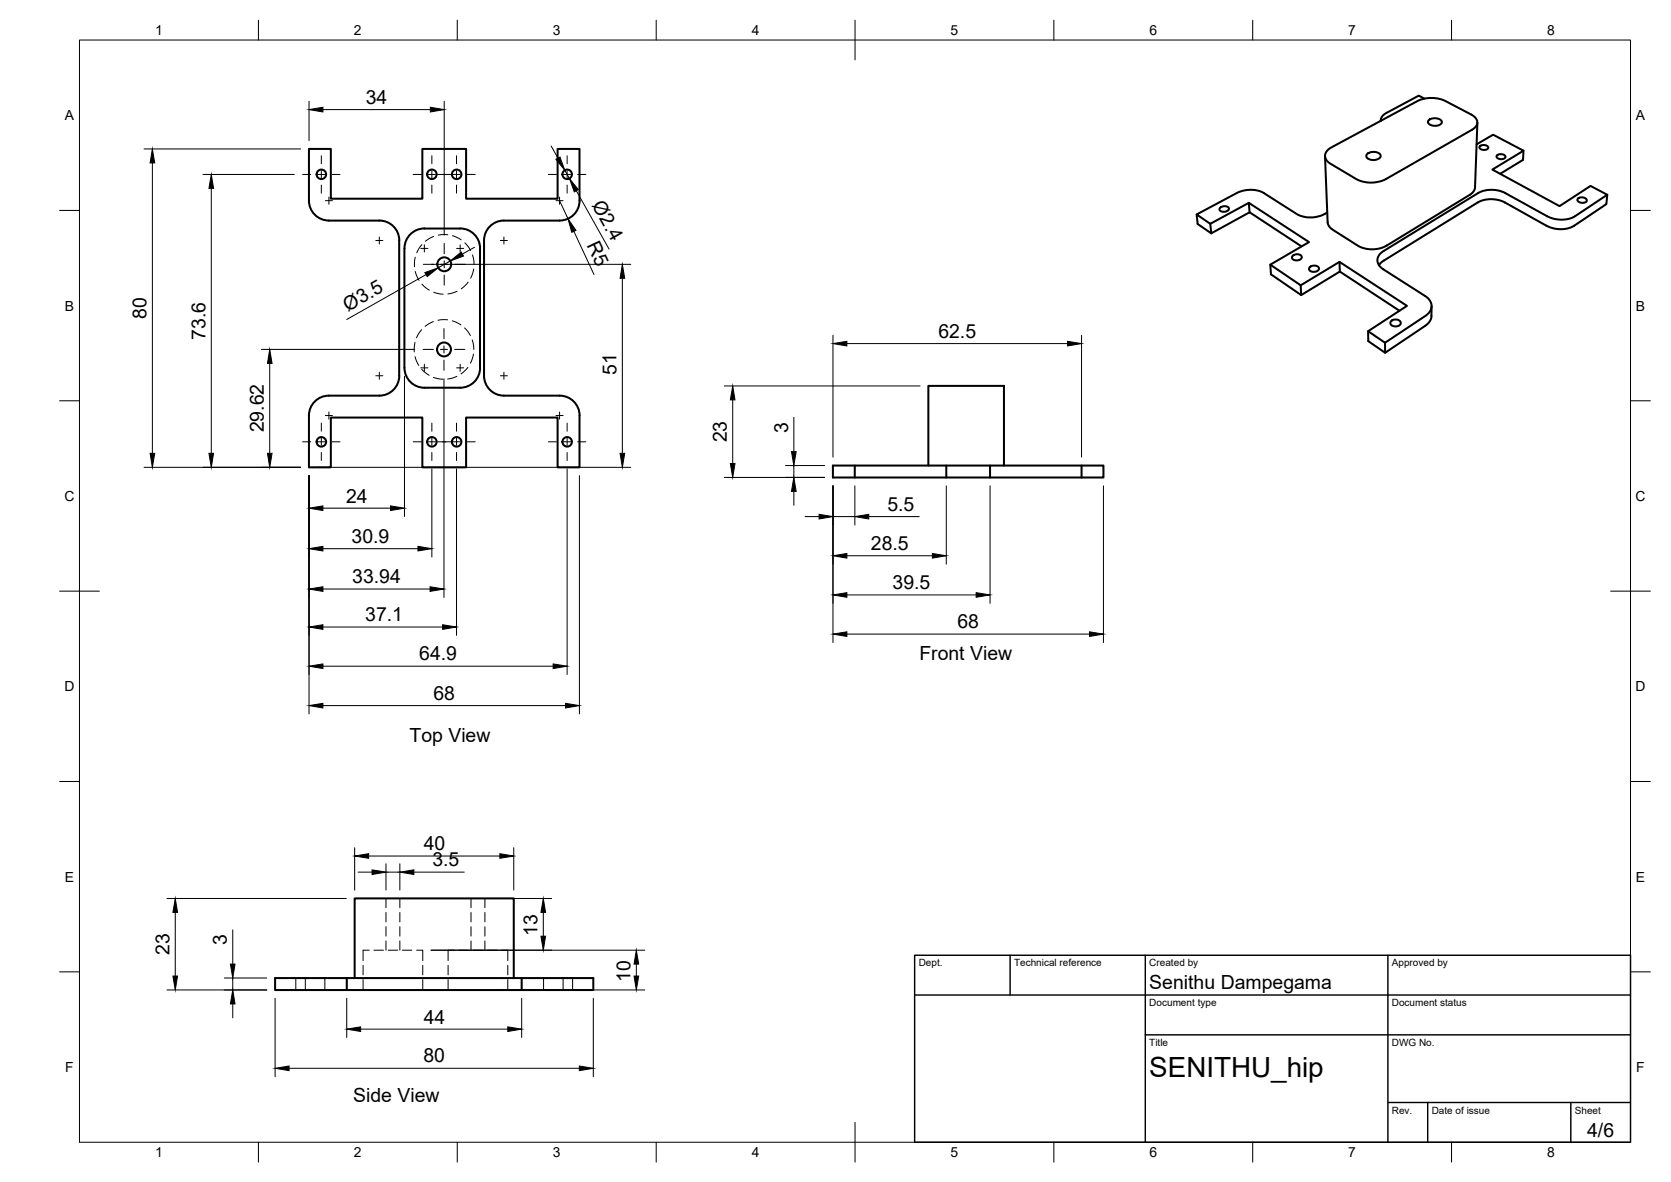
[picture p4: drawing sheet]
<svg xmlns="http://www.w3.org/2000/svg" width="420mm" height="297mm" viewBox="0 0 420 297" stroke-linecap="round" stroke-linejoin="round" font-family="sans-serif">
<!-- layer: Hidden -->
<g fill="none" stroke="#000" stroke-width=".25">
<path d="M109 59.4l-2 1.2M112.6 59l-2.4 .1M113.8 59.2l2.2 1.1M104.4 64.7l-.2 2.3M104.4 68.2l1 2.2M106.1 61.5l-1.3 2M106.1 71.4l1.8 1.5M109.1 73.4l2.3 .5M114.9 73.2l-2.3 .7M116.9 61l1.4 2M117.7 70.9l-1.7 1.7M118.8 64.1l.4 2.3"/>
<path d="M119.1 67.6l-.8 2.3M104.4 86l-.2 2.4M104.4 89.6l.9 2.2M106 82.9l-1.3 2M106 92.8l1.9 1.5M109 80.8l-2.1 1.2M109 94.8l2.4 .5M112.5 80.4l-2.4 .1M113.7 80.6l2.2 1M114.9 94.6l-2.3 .7M116.8 82.4l1.5 1.9M117.6 92.3l-1.7 1.7"/>
<path d="M118.7 85.4l.4 2.4M119 89l-.7 2.3M92.8 238.8h-1.5v2.6M94 238.8h2.4M97 225.8v2.3M97 229.3v2.4M97 232.9v2.4M97 236.5v2.3M97.6 238.8h2.4M100.5 225.8v2.3M100.5 229.3v2.4M100.5 232.9v2.4"/>
<path d="M100.5 236.5v2.3M101.2 238.8h2.3M104.8 238.8h1.5v2.6M114.2 238.8h-1.5v2.6M115.4 238.8h2.4M118.4 225.8v2.3M118.4 229.3v2.4M118.4 232.9v2.4M118.4 236.5v2.3M119 238.8h2.4M121.9 225.8v2.3M121.9 229.3v2.4"/>
<path d="M121.9 232.9v2.4M121.9 236.5v2.3M122.6 238.8h2.3M126.1 238.8h1.6v2.6M74.4 245.8v3M76.8 245.8v3M81.7 245.8v3M87.2 245.8v3M91.3 242.6v2.4M91.3 246.2v2.6M106.3 242.6v2.4M106.3 246.2v2.6"/>
<path d="M112.7 242.6v2.4M112.7 246.2v2.6M127.7 242.6v2.4M127.7 246.2v2.6M136.7 245.8v3M141.6 245.8v3M144 245.8v3"/>
</g>
<!-- layer: Visible -->
<g fill="none" stroke="#000" stroke-width=".51">
<path d="M333.8 37.8l1-.8 21.7-11.6a8.5 8.5 0 0 1 6.9 0l6.5 3.4a2.02 2.02 0 0 1 1.2 3l-1 .8-21.6 12.4a8.2 8.2 0 0 1-7.5 0l-6.5-3.9a2.04 2.04 0 0 1-.7-3.3zM343.7 38.8a2.46 2.46 0 0 1 3.4 .2 1.63 1.63 0 0 1-2.1 1.2 1.08 1.08 0 0 1-1.3-1.4zM347.2 30.2v.2M358.2 24.8l-1.5-.8-8.1 4.4a2.04 2.04 0 0 0-1.4 1.9M359.2 30.3a2.25 2.25 0 0 1 3.3 .4 2.11 2.11 0 0 1-3.2 .5l-.2-.4zM371.3 36.3l4.1-2.4 7.7 4-7.9 4.7 16.9 9.2 7.8-5.1 4.2 2.2-8.1 5.4a7.5 7.5 0 0 1-7 0l-10.5-5.8a7.5 7.5 0 0 0-6.9 0l-23.7 14.6a2.49 2.49 0 0 0-1.6 2.3 2.49 2.49 0 0 0 1.5 2.3l10.5 6.7a2.76 2.76 0 0 1 1.7 2.5 2.76 2.76 0 0 1-1.6 2.5l-10.1 6.7-4.3-2.9 9.8-6.3-17-11.1-9.8 5.9-7.6-5.2 9.7-5.7-15.1-9.8-9.7 5.2-3.4-2.3 10-5.4a7.4 7.4 0 0 1 6.9 0l8.2 5.3a7.6 7.6 0 0 0 7.7-.4M371.5 30.8l-.6 16.3-.4 1-.9 .8-20.9 12.8a7.5 7.5 0 0 1-7.3 0l-6.3-4-1.1-1.2-.2-.7-.6-16.5M372.1 36.7a1.39 1.39 0 0 1 2.1 .4 1.32 1.32 0 0 1-2.2-.1zM376.4 39a1.38 1.38 0 0 1 2.1 .4 1.32 1.32 0 0 1-2.2-.1zM383.1 37.9l-.2 2.3-5.7 3.5M106.7 57.4h9M106.7 57.4a5 5 0 0 0-5 5v30"/>
<path d="M115.7 57.4a5 5 0 0 1 5 5v30M300.9 53.9l.2 2.4 3.5 2.3 9.6-5.3 13.1 8.6M304.3 56.2l.3 2.4M306.7 52.3a1.45 1.45 0 0 1 2.3 .1 1.38 1.38 0 0 1-2.4 .2zM314 51l.2 2.3M396.7 49.9a1.46 1.46 0 0 1 2.3 .5 1.37 1.37 0 0 1-2.4-.2zM404.1 48.9l-.2 2.4-8.1 5.4a7.4 7.4 0 0 1-7 0l-10.4-5.8a7.4 7.4 0 0 0-6.9 0l-23.6 14.6-1.2 1.1M319.4 66.5l.2 2.4 7.6 5.3 9.7-6 15 9.9M325.1 64.2a1.34 1.34 0 0 1 2.2 .6 1.47 1.47 0 0 1-2.5 0zM327 71.7l.2 2.5M329.4 67.1a1.35 1.35 0 0 1 2.2 .5 1.46 1.46 0 0 1-2.5 0zM336.8 65.8l.1 2.4"/>
<path d="M360 76.9l-.1 2.9-.3 .7-.8 1.1-10.5 7.1v-2.6M101.7 92.4a5 5 0 0 0 5 5M120.7 92.4a5 5 0 0 1-5 5h-9M344 83.2v2.5l4.3 3M349.8 80.7a1.43 1.43 0 0 1 2.4 .6 1.43 1.43 0 0 1-1.4 .7 1.43 1.43 0 0 1-1.2-.9zM77.7 104.4a5 5 0 0 1 5-5h12.7a5 5 0 0 0 5-5v-34a5 5 0 0 0-5-5h-12.7a5 5 0 0 1-5-5v-13h5.5v12.5h23v-12.5h11v12.5h23v-12.5h5.5v13a5 5 0 0 1-5 5h-14a5 5 0 0 0-5 5v34a5 5 0 0 0 5 5h14a5 5 0 0 1 5 5M77.7 104.4v13h5.5v-12.5h23v12.5h11v-12.5h23v12.5h5.5v-13M209.4 117h68.1v3h-68.1zM214.9 117v3M233.4 117v-20h19v20M237.9 117v3M248.9 117v3"/>
<path d="M271.9 117v3M87.2 245.8h44v3h18v-3h-18M87.2 245.8v3h44M87.2 245.8h-18v3h18M89.2 245.8v-20h40v20"/>
<circle cx="80.8" cy="43.8" r="1.2"/>
<circle cx="108.6" cy="43.8" r="1.2"/>
<circle cx="114.8" cy="43.8" r="1.2"/>
<circle cx="142.6" cy="43.8" r="1.2"/>
<circle cx="111.7" cy="66.4" r="1.75"/>
<circle cx="111.6" cy="87.8" r="1.75"/>
<circle cx="80.8" cy="111" r="1.2"/>
<circle cx="108.6" cy="111" r="1.2"/>
<circle cx="114.8" cy="111" r="1.2"/>
<circle cx="142.6" cy="111" r="1.2"/>
</g>
<!-- layer: BORDER -->
<g fill="none" stroke="#000" stroke-width=".25">
<path d="M20 10.1h390v276.9h-390zM65 5.1v5M115 5.1v5M165 5.1v5M215 5.1v10M265 5.1v5M315 5.1v5M365 5.1v5M15 52.9h5M410 52.9h5M15 100.7h5M410 100.7h5"/>
<path d="M15 148.6h10M405 148.6h10M15 196.4h5M410 196.4h5M15 244.2h5M410 244.2h5M65 287v5M115 287v5M165 287v5M215 282.1v9.9M265 287v5M315 287v5"/>
<path d="M365 287v5"/>
</g>
<!-- layer: TITLEBLOCK -->
<path d="M230 240.1h180v46.9h-180zM230 250h180M254 240.1v9.9M288 240.1v46.9M349 240.1v46.9M288 260.1h122M349 277.1h61M359 277.1v9.9M395 277.1v9.9" fill="none" stroke="#000" stroke-width=".36"/>
<!-- layer: Smart Centers -->
<g fill="none" stroke="#000" stroke-width=".25">
<path d="M80.8 39.1v2.1M108.6 39.1v2.1M114.8 39.1v2.1M142.6 39.1v2.1M76.1 43.8h2M79.9 43.8h1.8M80.8 42.9v1.8M80.8 46.5v2M81.8 50.4h1.8M82.7 49.5v1.8M83.5 43.8h2M95.4 59.5v1.8"/>
<path d="M103.9 43.8h2M107.7 43.8h1.8M108.6 42.9v1.8M108.6 46.5v2M110.1 43.8h3.2M113.9 43.8h1.8M114.8 42.9v1.8M114.8 46.5v2M117.5 43.8h2M126.7 59.5v1.8M137.9 43.8h2M139.8 50.4h1.8"/>
<path d="M140.7 49.5v1.8M141.7 43.8h1.8M142.6 42.9v1.8M142.6 46.5v2M145.3 43.8h2M94.5 60.4h1.8M105.8 62.4h1.8M106.4 66.4h2.6M106.7 61.5v1.8M110.8 66.4h1.8M111.7 61.2v2.6M111.7 65.5v1.8"/>
<path d="M111.7 69.1v2.6M114.4 66.4h2.5M114.8 62.4h1.8M115.7 61.5v1.8M125.8 60.4h1.8M94.5 94.4h1.8M95.4 93.5v1.8M105.8 92.4h1.8M106.4 87.8h2.6M106.7 91.5v1.8M110.7 87.8h1.8M111.6 82.6v2.5"/>
<path d="M111.6 86.9v1.8M111.6 90.5v2.6M114.3 87.8h2.6M114.8 92.4h1.8M115.7 91.5v1.8M125.8 94.4h1.8M126.7 93.5v1.8M76.1 111h2M79.9 111h1.8M80.8 106.3v2.1M80.8 110.1v1.8M80.8 113.7v2"/>
<path d="M81.8 104.4h1.8M82.7 103.5v1.8M83.5 111h2M103.9 111h2M107.7 111h1.8M108.6 106.3v2.1M108.6 110.1v1.8M108.6 113.7v2M110.1 111h3.2M113.9 111h1.8M114.8 106.3v2.1M114.8 110.1v1.8"/>
<path d="M114.8 113.7v2M117.5 111h2M137.9 111h2M139.8 104.4h1.8M140.7 103.5v1.8M141.7 111h1.8M142.6 106.3v2.1M142.6 110.1v1.8M142.6 113.7v2M145.3 111h2"/>
</g>
<!-- layer: FD_Dimensions -->
<g fill="none" stroke="#000" stroke-width=".25">
<path d="M36.2 37.4h39.4M77.7 25.4v9.9M81.2 27.5h27M111.7 25.4v33.7M138.6 36.7l1.7 3M38.3 40.9v73M51 43.8h23M53.1 47.3v66.6M140.7 50.4l2.1 4.6M142 42.8l1.2 2.1M144.3 58.1l5.1 10.9M144.9 47.9l8.2 14.7"/>
<path d="M107.1 69l-19.9 11.3M108.5 66.4h50.1M113.2 65.6l-3 1.7M119.3 62.1l-3 1.7M156.5 69.9v44M65.7 87.8h38.6M67.8 91.3v22.6M101.7 94.5v35.3M111.6 95.2v54.9M182.1 97h49.3M209.4 84.3v30.6M212.9 86.3h55.5"/>
<path d="M271.9 84.3v30.6M36.2 117.4h39.4M77.7 119.5v59.9M79.8 117.4h78.8M108.6 117.8v22.2M114.8 117.8v41.9M142.6 117.8v51.7M145.7 119.5v59.9M182.1 120h25.2M184.2 100.5v16M197.5 117h9.8M199.6 104.9v8.6"/>
<path d="M199.6 117v3M81.2 137.9h23.9M81.2 127.7h17M199.6 123.5v3.5M202.4 129.8h3.6M209.4 122.1v39.4M209.4 129.8h5.5M212.9 139.7h21.5M214.9 122.1v9.8M218.4 129.8h12.7M237.9 122.1v19.7M248.9 122.1v29.5"/>
<path d="M277.5 122.1v39.4M81.2 157.6h30.1M81.2 148h26.9M212.9 159.3h61M212.9 149.5h32.5M81.2 177.3h61M81.2 167.4h57.9M89.2 213v10.7M90 219.2h3.6M92.7 215.1h33M97 217.1v6.6M97 219.2h3.5"/>
<path d="M100.5 217.1v6.6M104.1 219.2h12.6M129.2 213v10.7M42 225.8h45.1M44.1 229.3v16M58.5 233.7v8.6M108.4 238.8h53.7M126.3 225.8h12.4M136.6 229.3v6M42 248.8h25.1M56.4 245.8h10.7M58.5 245.8v3"/>
<path d="M58.5 252.3v3.5M69.2 250.9v19.7M87.2 250.9v9.8M90.7 258.6h37M128.3 248.8h33.8M131.2 250.9v9.8M149.2 250.9v19.7M160 242.3v3M72.7 268.5h73"/>
</g>
<g fill="#000" stroke="#000" stroke-width=".25">
<path d="M77.7 27.5l3.5-.5v1.1zM108.2 27l3.5 .5-3.5 .6zM139.8 40l1-.5 1.2 3.3zM38.3 37.4l.6 3.5h-1.2zM53.1 43.8l.6 3.5h-1.2zM142.8 55l2 2.9-1 .5zM143.2 44.9l2.2 2.8-1 .5zM106.8 68.5l3.4-1.2-2.8 2.2zM113.2 65.6l2.8-2.3 .5 1.1zM156.5 66.4l.6 3.5h-1.2zM67.8 87.8l.6 3.5h-1.2zM209.4 86.3l3.5-.5v1.1z"/>
<path d="M268.4 85.8l3.5 .5-3.5 .6zM37.7 113.9h1.2l-.6 3.5zM52.5 113.9h1.2l-.6 3.5zM67.2 113.9h1.2l-.6 3.5zM155.9 113.9h1.2l-.6 3.5zM183.6 116.5h1.2l-.6 3.5zM184.2 97l.6 3.5h-1.2zM199 113.5h1.2l-.6 3.5zM77.7 137.9l3.5-.6v1.2zM77.7 127.7l3.5-.6v1.2zM98.2 127.1l3.5 .6-3.5 .6zM105.1 137.3l3.5 .6-3.5 .6z"/>
<path d="M199.6 120l.6 3.5h-1.2zM206 129.3l3.4 .5-3.4 .6zM209.4 139.7l3.5-.6v1.2zM214.9 129.8l3.5-.5v1.1zM234.4 139.1l3.5 .6-3.5 .6zM77.7 157.6l3.5-.6v1.2zM77.7 148l3.5-.5v1.1zM108.1 147.5l3.5 .5-3.5 .6zM111.3 157l3.5 .6-3.5 .6zM209.4 159.3l3.5-.5v1.1zM209.4 149.5l3.5-.6v1.2zM245.4 148.9l3.5 .6-3.5 .6z"/>
<path d="M273.9 158.8l3.6 .5-3.6 .6zM77.7 177.3l3.5-.6v1.2zM77.7 167.4l3.5-.6v1.2zM139.1 166.8l3.5 .6-3.5 .6zM142.2 176.7l3.5 .6-3.5 .6zM89.2 215.1l3.5-.6v1.2zM93.6 218.6l3.4 .6-3.4 .6zM100.5 219.2l3.6-.6v1.2zM125.7 214.5l3.5 .6-3.5 .6zM44.1 225.8l.5 3.5h-1.1zM136.6 225.8l.6 3.5h-1.2zM136 235.3h1.2l-.6 3.5z"/>
<path d="M43.5 245.3h1.1l-.5 3.5zM58.5 248.8l.6 3.5h-1.2zM57.9 242.3h1.2l-.6 3.5zM87.2 258.6l3.5-.6v1.2zM127.7 258l3.5 .6-3.5 .6zM160 238.8l.6 3.5h-1.2zM159.4 245.3h1.2l-.6 3.5zM69.2 268.5l3.5-.6v1.2zM145.7 267.9l3.5 .6-3.5 .6z"/>
</g>
<text font-size="7" x="289" y="270.6">SENITHU_hip</text>
<g font-size="4.9">
<text x="92" y="26.1">34</text>
<text x="148.7" y="51.6" transform="rotate(61 148.7 51.6)">Ø2.4</text>
<text x="147.5" y="61.6" transform="rotate(65 147.5 61.6)">R5</text>
<text x="36.9" y="80.1" transform="rotate(-90 36.9 80.1)">80</text>
<text x="87.5" y="78.4" transform="rotate(-30 87.5 78.4)">Ø3.5</text>
<text x="51.7" y="85.4" transform="rotate(-90 51.7 85.4)">73.6</text>
<text x="235.9" y="84.9">62.5</text>
<text x="155" y="94.3" transform="rotate(-90 155 94.3)">51</text>
<text x="66.4" y="108.7" transform="rotate(-90 66.4 108.7)">29.62</text>
<text x="182.8" y="111.2" transform="rotate(-90 182.8 111.2)">23</text>
<text x="198.1" y="108.8" transform="rotate(-90 198.1 108.8)">3</text>
<text x="87" y="126.3">24</text>
<text x="223.1" y="128.4">5.5</text>
<text x="88.4" y="136.4">30.9</text>
<text x="219" y="138.2">28.5</text>
<text x="88.6" y="146.6">33.94</text>
<text x="224.4" y="148">39.5</text>
<text x="91.8" y="156.1">37.1</text>
<text x="240.7" y="157.9">68</text>
<text x="105.4" y="166">64.9</text>
<text x="231.2" y="165.9">Front View</text>
<text x="109" y="175.9">68</text>
<text x="103" y="186.4">Top View</text>
<text x="106.6" y="213.7">40</text>
<text x="108.7" y="217.7">3.5</text>
<text x="42.6" y="240" transform="rotate(-90 42.6 240)">23</text>
<text x="57" y="237.6" transform="rotate(-90 57 237.6)">3</text>
<text x="135.1" y="235.2" transform="rotate(-90 135.1 235.2)">13</text>
<text x="158.6" y="246.7" transform="rotate(-90 158.6 246.7)">10</text>
<text x="289" y="248.5">Senithu Dampegama</text>
<text x="106.6" y="257.2">44</text>
<text x="106.5" y="267">80</text>
<text x="88.8" y="276.8">Side View</text>
<text x="399.1" y="285.7">4/6</text>
</g>
<g font-size="3.5">
<text x="39" y="8.8">1</text>
<text x="89" y="8.8">2</text>
<text x="139" y="8.8">3</text>
<text x="189" y="8.8">4</text>
<text x="239" y="8.8">5</text>
<text x="289" y="8.8">6</text>
<text x="339" y="8.8">7</text>
<text x="389" y="8.8">8</text>
<text x="16.3" y="30.2">A</text>
<text x="411.3" y="30.2">A</text>
<text x="16.3" y="78">B</text>
<text x="411.3" y="78">B</text>
<text x="16.2" y="125.9">C</text>
<text x="411.2" y="125.9">C</text>
<text x="16.2" y="173.7">D</text>
<text x="411.2" y="173.7">D</text>
<text x="16.3" y="221.6">E</text>
<text x="411.3" y="221.6">E</text>
<text x="16.4" y="269.4">F</text>
<text x="411.4" y="269.4">F</text>
<text x="39" y="290.8">1</text>
<text x="89" y="290.8">2</text>
<text x="139" y="290.8">3</text>
<text x="189" y="290.8">4</text>
<text x="239" y="290.8">5</text>
<text x="289" y="290.8">6</text>
<text x="339" y="290.8">7</text>
<text x="389" y="290.8">8</text>
</g>
<g font-size="2.5">
<text x="231" y="242.9">Dept.</text>
<text x="255" y="242.9">Technical reference</text>
<text x="289" y="242.9">Created by</text>
<text x="350" y="242.9">Approved by</text>
<text x="289" y="252.8">Document type</text>
<text x="350" y="252.8">Document status</text>
<text x="289" y="262.9">Title</text>
<text x="350" y="262.9">DWG No.</text>
<text x="350" y="279.9">Rev.</text>
<text x="360" y="279.9">Date of issue</text>
<text x="396" y="279.9">Sheet</text>
</g>
</svg>
